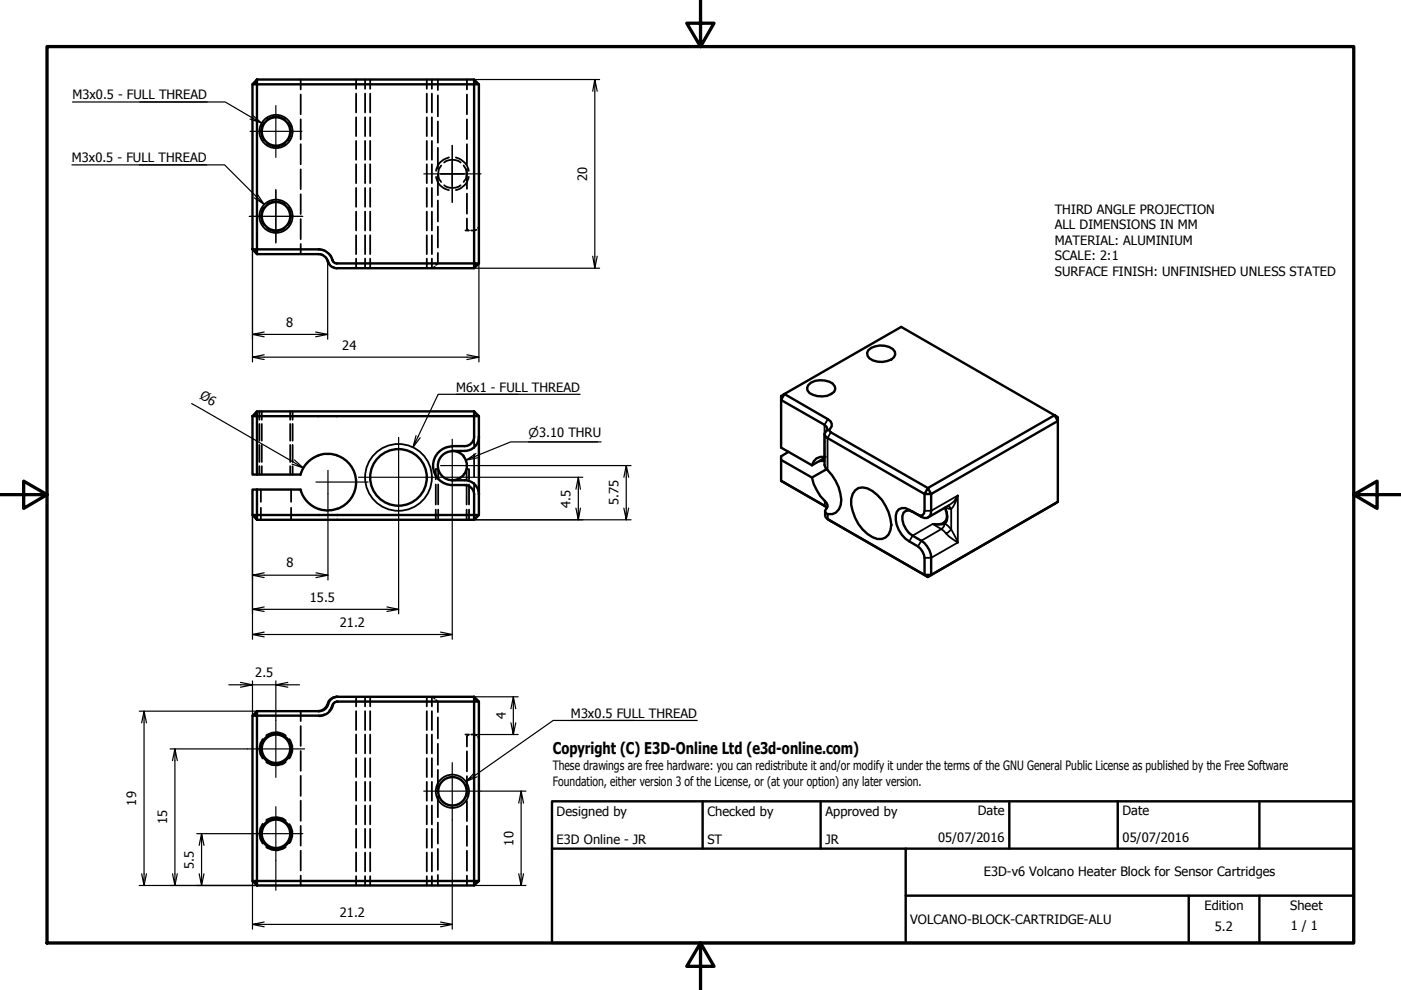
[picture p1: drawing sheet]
<svg xmlns="http://www.w3.org/2000/svg" width="297mm" height="210mm" viewBox="0 0 297 210" stroke-linecap="round" stroke-linejoin="round" font-family="sans-serif">
<!-- layer: Hidden (ISO) -->
<g fill="#000">
<circle cx="67.6" cy="52.9" r=".19"/>
<circle cx="67.6" cy="53.9" r=".19"/>
<circle cx="95.9" cy="95.6" r=".19"/>
<circle cx="71.5" cy="148.8" r=".19"/>
</g>
<!-- layer: Visible (ISO) -->
<g fill="none" stroke="#000" stroke-width=".51">
<path d="M53.5 17.9v35l1 1v-1h-1M54.5 16.9v1h-1zM54.5 16.9h46M100.5 16.9l1 1h-1zM100.5 17.9v39l1-1h-30.1a1.24 1.24 0 0 1-1.1-1.3 3 3 0 0 0-2.8-1.7M100.5 17.9h-46v35h13M101.5 17.9v38M54.5 53.9h13M67.5 53.9a2.17 2.17 0 0 1 2.1 1.9 2 2 0 0 0 1.8 1.1h29.1M184.1 74.3a4.2 4.2 0 0 1 5.2-.3l.4 .6a1.65 1.65 0 0 1-1.6 2 3.9 3.9 0 0 1-4.1-1.1l-.2-.7zM53.5 88.2v12.4h1M54.5 87.2v1h-1z"/>
<path d="M54.5 87.2h46M71.4 96.5a6.1 6.1 0 0 0-7.7 4.1M71.4 96.5a6 6 0 0 1 4.1 5.7 6 6 0 0 1-4 5.7M95.9 95.6h2.6M95.9 94.6h2.6M95.9 95.7a3.1 3.1 0 0 0-3.1 3 3.1 3.1 0 0 0 3.1 3.1M95.9 94.7a4.1 4.1 0 0 0-4.1 4 4.1 4.1 0 0 0 4.1 4.1M95.9 95.6a3.1 3.1 0 0 1 2.5 5M98.5 94.6a2 2 0 0 0 2-2v-4.4h-46v12.4M100.5 87.2l1 1h-1zM101.5 88.2v21M101.5 92.6a3 3 0 0 1-3 3"/>
<path d="M165.6 84l.7-.5-.7 1.3zM166.3 83.5l24.8-14.2 32.5 18.7 .7 1.3v-.9l-.7-.4-26.9 15.5-.7 1.2h1.4l-.7-1.2M167.2 95.8l-1.6 .9M171.4 81.6a4.3 4.3 0 0 1 5.1-.3l.5 .6 .1 .6-.3 .6a4.5 4.5 0 0 1-5.2 .2l-.4-.5-.1-.6zM174.8 96.9a2.21 2.21 0 0 0-2.7 1.8M174.8 97.1l-2.7 1.6M174.8 97.7l-1.1 .1M175.3 99.5l-3.2 1.8M175.5 92.9l-.6-.5-.1-.5 .6-.9-.1-.5-.5-.4-9.2-5.3v10.1l6.5 3.8M175.5 99.7a8.9 8.9 0 0 1 2.7 7.4 2.28 2.28 0 0 1-2.7 1.9M53.5 109.2h1v1zM54.5 110.2h46"/>
<path d="M54.5 103.8h-1v5.4M54.5 103.8v5.4h46M54.5 100.6h9.3M54.5 103.8h9.3M63.7 103.8a5.9 5.9 0 0 0 7.8 4.1M95.9 102.8h2.6M98.4 100.6a3 3 0 0 1-2.5 1.2h2.6M98.5 101.8a3 3 0 0 1 3 3M98.5 102.8a2 2 0 0 1 2 2M100.5 109.2h1l-1 1zM100.5 104.8v4.4M165.6 102l.7 .3"/>
<path d="M172.1 101.3l-6.5-3.8v4.5l9.7 5.7M172.1 101.3a10.2 10.2 0 0 0 2.8 4.9M174.9 109.3l.2 .4 .4 .4M181.3 104a2.77 2.77 0 0 1 3.7 .1 9.9 9.9 0 0 1 4 7.2 2.65 2.65 0 0 1-3 3 8.7 8.7 0 0 1-5.5-8.5l.3-1.1zM197.4 108.3v-3.6l26.9-15.4v17.1l-26.9 15.5v-3.6M224.3 106.4l-.7 .4M196 121.9h1.4l-.7 .4zM53.5 151.7v35.1M70.6 149.5a3 3 0 0 1-2.9 2.3M71.5 148.8h29v38h-46v-36l-1 .9h14.1M71.5 148.8a.98 .98 0 0 0-.9 .7M71.5 147.7a2.16 2.16 0 0 0-2.1 2 2 2 0 0 1-1.7 1.1h-13.2"/>
<path d="M100.5 147.7l1 1.1h-1zM100.5 147.7h-29.1a2.03 2.03 0 0 0-1.9 1.6 2.19 2.19 0 0 1-2 1.5M101.5 148.8v38M53.5 186.8h1v.9zM54.5 187.7h46M100.5 186.8h1l-1 .9z"/>
<circle cx="58.5" cy="27.9" r="3"/>
<circle cx="58.5" cy="45.9" r="3"/>
<circle cx="84.5" cy="101.2" r="6"/>
<circle cx="58.5" cy="158.8" r="3"/>
<circle cx="58.5" cy="158.8" r="3.2"/>
<circle cx="58.5" cy="176.8" r="3"/>
<circle cx="58.5" cy="176.8" r="3.2"/>
<circle cx="95.9" cy="167.8" r="3"/>
</g>
<!-- layer: Hidden (ISO) -->
<g fill="none" stroke="#000" stroke-width=".38">
<path d="M63.8 16.9v2.1M75.5 16.9v1.9M75.5 19.8v4M77.4 16.9v1.9M77.4 19.8v4M78.5 16.9v1.9M78.5 19.8v4M90.5 16.9v1.9M90.5 19.8v4M91.6 16.9v1.9M91.6 19.8v4M92.8 16.9v2.2"/>
<path d="M99 16.9v2.1M55.9 26a3.1 3.1 0 0 0 0 3.8M56.6 30.4a2.9 2.9 0 0 0 3.8 0M56.6 25.3a3.1 3.1 0 0 1 3.8 0M61.1 26a3.1 3.1 0 0 1 0 3.8M63.8 20v4.2M63.8 25.3v4.3M63.8 30.6v4.2M63.8 35.9v4.2M75.5 24.9v4M75.5 29.9v4M75.5 34.8v4"/>
<path d="M75.5 39.8v4.1M77.4 24.9v4M77.4 29.9v4M77.4 34.8v4M77.4 39.8v4.1M78.5 24.9v4M78.5 29.9v4M78.5 34.8v4M78.5 39.8v4.1M90.5 24.9v4M90.5 29.9v4M90.5 34.8v4"/>
<path d="M90.5 39.8v4.1M91.6 24.9v4M91.6 29.9v4M91.6 34.8v4M91.6 39.8v4.1M92.5 37.5a3.2 3.2 0 0 0 2.7 2.8M92.8 20.2v4.5M92.8 25.8v4.5M92.8 31.3v4.5M92.8 36.9v4.5M93.5 35.1a2.72 2.72 0 0 0 0 3.5M94.2 39.3a2.95 2.95 0 0 0 3.5 0"/>
<path d="M94.2 34.5a2.95 2.95 0 0 1 3.5 0M95.2 33.4l-.3 .1a3.2 3.2 0 0 0-2.4 2.7M96.6 33.4l.4 .1a3.5 3.5 0 0 1 2.4 2.7M98.3 35.1a2.72 2.72 0 0 1 0 3.5M99 20v4.2M99 25.3v4.2M99 30.6v4.2M99 35.8v4.2M99.4 37.5a3.4 3.4 0 0 1-2.8 2.8M55.9 44a3.1 3.1 0 0 0 0 3.7M56.6 48.4a3.1 3.1 0 0 0 3.8 0M56.6 43.3a3.1 3.1 0 0 1 3.8 0"/>
<path d="M61.1 44a3.1 3.1 0 0 1 0 3.7M63.8 41.2v4.2M63.8 46.5v4.2M63.8 51.7v2.2M67.5 52.9h.1M67.5 53.9h.1M67.6 52.9l1 .1 .3 .2M67.6 53.9l.9 .2M69.2 54.6l.8 1.5M69.9 53.9l.8 1.6M70.7 56.6l.8 .3M71.1 55.8l.4 .1"/>
<path d="M75.5 44.9v4M75.5 49.9v4M75.5 54.8v2.1M77.4 44.9v4M77.4 49.9v4M77.4 54.8v2.1M78.5 44.9v4M78.5 49.9v4M78.5 54.8v2.1M90.5 44.9v4M90.5 49.9v4M90.5 54.8v2.1"/>
<path d="M91.6 44.9v4M91.6 49.9v4M91.6 54.8v2.1M92.1 56.6l-.3 .3M92.8 53.6v2.3l-.3 .3M92.8 42.5v4.5M92.8 48v4.5M98.7 48.9h.6M99 46.3l.1 2.4M99 41.1v4.2M99.3 48.8l.1 .1M101 48.7l-1.1 .2"/>
<path d="M101.5 47.9l-.2 .5M55 87.2v1.8M55 89.9v3.5M55 94.3v3.7M55 98.8v1.8M55.5 87.2v1.8M55.5 89.9v3.5M55.5 94.3v3.7M55.5 98.8v1.8M61.5 87.2v1.8M61.5 89.9v3.5M61.5 94.3v3.7"/>
<path d="M61.5 98.8v1.8M62 87.2v1.8M62 89.9v3.5M62 94.3v3.7M62 98.8v1.8M92.5 99.5h-.1v2.1M92.7 99.5h.2v2.1M99.1 99.5h-.2v2.1M99.3 99.5h.1v2.1M100.5 92.6v2.4M100.5 96.3v4.8M55.3 103.8v2.6"/>
<path d="M55.3 107.7v2.5M61.7 103.8v2.6M61.7 107.7v2.5M92.4 102.7v4.3M92.4 108v2.2M92.9 102.7v4.3M92.9 108v2.2M98.9 102.7v4.3M98.9 108v2.2M99.4 102.7v4.3M99.4 108v2.2M100.5 102.4v2.4"/>
<path d="M55.7 156.7a3.4 3.4 0 0 0 0 4.1M56.5 155.9a3.5 3.5 0 0 1 4.1 0M61.3 156.7a3.4 3.4 0 0 1 0 4.1M63.8 150.8v2.1M63.8 154v4.2M63.8 159.2v4.2M68.8 151.4l-.3 .2-1 .1M70.6 149.1l-.8 1.6M71.4 148.8l-.5 .1M75.5 147.7v2.1M75.5 150.8v4M75.5 155.7v4"/>
<path d="M77.4 147.7v2.1M77.4 150.8v4M77.4 155.7v4M78.5 147.7v2.1M78.5 150.8v4M78.5 155.7v4M90.5 147.7v2.1M90.5 150.8v4M90.5 155.7v4M91.6 147.7v2.1M91.6 150.8v4M91.6 155.7v4"/>
<path d="M91.8 147.7l.3 .4M92.5 148.4l.3 .4v2.2M92.8 152.1v4.5M92.8 157.7v4.5M98.7 155.7h.6M99 159.3v4.2M99.1 156l-.1 2.3M99.4 155.7l-.1 .2M99.9 155.7l1.1 .2M101.3 156.2l.2 .6M55.7 174.7a3.5 3.5 0 0 0 0 4.2M56.5 161.6a3.2 3.2 0 0 0 4.1 0"/>
<path d="M56.5 173.9a3.4 3.4 0 0 1 4.1 .1M56.5 179.6a3.5 3.5 0 0 0 4.1 0M61.3 174.7a3.4 3.4 0 0 1 0 4.1M63.8 164.5v4.3M63.8 169.8v4.2M63.8 175.1v4.2M75.5 160.8v4M75.5 165.8v4M75.5 170.8v4M75.5 175.7v4M77.4 160.8v4M77.4 165.8v4"/>
<path d="M77.4 170.8v4M77.4 175.7v4M78.5 160.8v4M78.5 165.8v4M78.5 170.8v4M78.5 175.7v4M90.5 160.8v4M90.5 165.8v4M90.5 170.8v4M90.5 175.7v4M91.6 160.8v4M91.6 165.8v4"/>
<path d="M91.6 170.8v4M91.6 175.7v4M92.8 163.2v4.5M92.8 168.8v4.5M92.8 174.4v4.5M92.8 180v4.4M99 164.6v4.2M99 169.8v4.3M99 175.1v4.3M63.8 180.4v4.2M63.8 185.6v2.1M75.5 180.8v4"/>
<path d="M75.5 185.8v1.9M77.4 180.8v4M77.4 185.8v1.9M78.5 180.8v4M78.5 185.8v1.9M90.5 180.8v4M90.5 185.8v1.9M91.6 180.8v4M91.6 185.8v1.9M92.8 185.5v2.2M99 180.4v4.2M99 185.6v2.1"/>
</g>
<!-- layer: Visible Narrow (ISO) -->
<g fill="none" stroke="#000" stroke-width=".38">
<path d="M175.5 88.9l-.7 1.2v6.8M176 91l-.9 .5M176.1 91.7l-.6 1.2v6.8M174.9 106.2v1.1M175.5 109v1.1l.7 .4M192.8 114.8l.7-1.2 4.2-2.5 1.9 1.1-4.3 2.5-.7 1.2M192.8 108.1l.7 .4M194.6 109.1l.7 .5M196 108.3h1.4l5.7-3.2v9.9M200.3 110.7v.4a4.3 4.3 0 0 1-2.6 0 4 4 0 0 0 2.5-.4M200.3 111.1l.1-.1 .6 .5 .7 .7-1.1 .9-1-.9 .6-.7zM200.6 113.1l.6 .7 1.9 1.2"/>
<path d="M201 107.3l.4 .2 .3 .4-1.3-.3a3.1 3.1 0 0 1 0 3.4v-.4M201.2 107.2a4.2 4.2 0 0 0 1.9-2.1 6.9 6.9 0 0 1-1.4 2.8v4.3M201.7 112.2l1.4 2.8M203.1 115l-5.7 3.3h-1.4"/>
<circle cx="58.5" cy="27.9" r="3.5"/>
<circle cx="58.5" cy="45.9" r="3.5"/>
<circle cx="84.5" cy="101.2" r="7.1"/>
<circle cx="95.9" cy="167.8" r="3.5"/>
</g>
<path d="M165.6 96.7v.8M166.3 83.5l9.2 5.4a1.31 1.31 0 0 1 .3 2.3l.3 .5 20.6 11.8M174.8 92v6.6l.2 .6 .5 .5M175.5 92.9l20.5 11.8v3.6l-.1 .6-.3 .4h-.5l-.5-.2-1.8-1a1.71 1.71 0 0 0-1.8-.3 1.71 1.71 0 0 0-1.1 1.5 6 6 0 0 0 2.9 5.5 4.4 4.4 0 0 1 3.2 3.5v3.6l-20.5-11.8 21.2 12.2 26.9-15.5M166.3 102.3l8.7 5.1M174.9 106.2a1.22 1.22 0 0 1 0 2l.2 .7 .4 .1M174.9 108.4v.9M197.4 108.3a1.3 1.3 0 0 1-.6 1.4 1.3 1.3 0 0 1-1.5-.1l-1.8-1.1-.8-.3-.6 .1a2.17 2.17 0 0 0-.5 2.9 6 6 0 0 0 3.7 3.5 4.6 4.6 0 0 1 2.1 3.6M200.3 107.7a2.49 2.49 0 0 1 0 3h-.1M201.2 107.2l-4.4 2.5" fill="none" stroke="#000" stroke-width=".51"/>
<circle cx="174.8" cy="96.9" r=".25" fill="#000"/>
<!-- layer: Border (ISO) -->
<path d="M148.5 -.1v10l-2.9-5h5.8l-2.9 5M10 9.9h277v190h-277zM0 104.9h10l-5-2.9v5.8l5-2.9M287 104.9l5 2.9v-5.8l-5 2.9h10M148.5 199.9l2.9 5h-5.8l2.9-5v10" fill="none" stroke="#000" stroke-width=".7"/>
<!-- layer: Title (ISO) -->
<path d="M117 169.9h170v30h-170zM117 179.9h170M149 169.9v10M174 169.9v10M192 179.9v20M214 169.9v10M237 169.9v10M267 169.9v10M192 189.9h95M252 189.9v10M267 189.9v10" fill="none" stroke="#000" stroke-width=".51"/>
<!-- layer: Center Mark (ISO) -->
<g fill="none" stroke="#000" stroke-width=".25">
<path d="M53 27.8h11M58.5 22.4v11M89.9 36.9h12.1M93.4 36.9h5M95.9 34.4v8.5v-12.1v8.5M52.8 45.9h11.4M53 45.9h11M58.5 40.4v10.9M58.5 40.2v11.3M69.5 99.7v5M84.5 92.7v17M93.4 98.7h5"/>
<path d="M95.9 93.1v8.1M67 102.2h11M76 101.2h17M52.5 158.8h12.1M58.5 152.8v12M52.8 176.8h11.4M58.5 171v11.5M89.9 167.7h12.1M95.9 161.7v12.1"/>
</g>
<!-- layer: Symbol (ISO) -->
<g fill="none" stroke="#000" stroke-width=".25">
<path d="M15.2 35h28.6M15.4 21.6h28.5M29.5 35h18.1l8.4 8.3-2.1-1.4M29.7 21.6h18.1l7.6 4.5-2.4-.9M53.5 24.4l1.9 1.7M54.6 41.2l1.4 2.1M89.1 92.8l-1.5 2M96.7 83.6h26.3M98.2 96.7l.6 1 .2 .9M101.3 97.1l-2.5 .5M109.9 83.6h-17l-5.3 11.2 .6-2.4M112.1 93.7h15.3"/>
<path d="M126.7 93.7h-18.4l-9.5 3.9 2.1-1.4M121 152.8h26.8M134.4 152.8h-17.1l-18.5 12.9 1.8-1.8M101.2 164.7l-2.4 1"/>
</g>
<!-- layer: Dimension (ISO) -->
<g fill="none" stroke="#000" stroke-width=".25">
<path d="M100.5 16.9h26.6M126.1 16.9l-.4 2.4M126.6 19.3l-.5-2.4v40l-.4-2.6M53.5 52.9v23.8M69.5 55.3v16.6M100.5 56.9h26.6M101.5 55.9v20.8M126.6 54.3l-.5 2.6M53.5 75.7l2.5 .5M53.5 70.9l2.5 .5M56 75.2l-2.5 .5h48l-2.5 .5M56 70.4l-2.5 .5h16l-2.6 .5"/>
<path d="M66.9 70.4l2.6 .5M99 75.2l2.5 .5M40.6 85.6l23.7 13.6-2.4-.8M62.4 97.5l1.9 1.7M98.4 98.7h35.4M132.8 98.7l-.5 2.5M53.5 109.2v26.3M69.5 104.7v18.3M84.5 109.7v20.4M93 101.2h30.6M95.9 101.2v34.3M100.5 110.2h33.3"/>
<path d="M122.6 101.2l-.5 2.5M123.1 103.7l-.5-2.5v9l-.5-2.5M123.1 107.7l-.5 2.5M133.3 101.2l-.5-2.5v11.5l-.5-2.5M133.3 107.7l-.5 2.5M53.5 129.2l2.5 .4M53.5 122l2.5 .5M53.5 134.5l2.5 .5M56 128.7l-2.5 .5h31l-2.5 .4M56 121.4l-2.5 .6h16l-2.5 .5M56 134l-2.5 .5h42.4l-2.5 .5M67 121.4l2.5 .6"/>
<path d="M82 128.7l2.5 .5M93.4 134l2.5 .5M29.5 150.8h25M30.5 150.8l-.5 2.5M31.1 153.3l-.6-2.5v36.9l-.5-2.4M36.1 158.8h16.4M37.1 158.8l-.5 2.5M48.5 145.2h5l-2.5 .5M51 144.7l2.5 .5h5l2.5 .5M53.5 144.4v7.3M58.5 144.4v8.4M61 144.7l-2.5 .5h5"/>
<path d="M100.5 155.7h9.4M100.5 147.7h9.4M108.8 147.7l-.5 2.6M109.3 150.3l-.5-2.6v8l-.5-2.4M109.3 153.3l-.5 2.4M37.6 161.3l-.5-2.5v28.9l-.5-2.4M41.7 176.8h11.1M42.7 176.8l-.5 2.4M43.2 179.2l-.5-2.4v10.9l-.5-2.4M95.9 173.8v23.2M102 167.7h9.5M110.5 167.7l-.5 2.6"/>
<path d="M111 170.3l-.5-2.6v20l-.5-2.4M29.5 187.7h29M31.1 185.3l-.6 2.4M37.6 185.3l-.5 2.4M43.2 185.3l-.5 2.4M53.5 186.8v10.2M53.5 196l2.5 .5M56 195.5l-2.5 .5h42.4l-2.5 .5M58.5 182.5v6.3M93.4 195.5l2.5 .5M100.5 187.7h11M111 185.3l-.5 2.4"/>
</g>
<text font-size="3.4" x="117.2" y="159.8">Copyright (C) E3D-Online Ltd (e3d-online.com)</text>
<g font-size="2.7">
<text x="15.4" y="21.1">M3x0.5 - FULL THREAD</text>
<text x="15.2" y="34.5">M3x0.5 - FULL THREAD</text>
<text x="124.5" y="38.4" transform="rotate(-90 124.5 38.4)">20</text>
<text x="223.6" y="45.3">THIRD ANGLE PROJECTION</text>
<text x="223.6" y="48.6">ALL DIMENSIONS IN MM</text>
<text x="223.6" y="51.9">MATERIAL: ALUMINIUM</text>
<text x="223.6" y="55.2">SCALE: 2:1</text>
<text x="223.6" y="58.5">SURFACE FINISH: UNFINISHED UNLESS STATED</text>
<text x="60.7" y="69.3">8</text>
<text x="72.6" y="74.1">24</text>
<text x="96.7" y="83">M6x1 - FULL THREAD</text>
<text x="42.2" y="84.4" transform="rotate(30 42.2 84.4)">Ø6</text>
<text x="121" y="107.6" transform="rotate(-90 121 107.6)">4.5</text>
<text x="131.1" y="107.2" transform="rotate(-90 131.1 107.2)">5.75</text>
<text x="60.8" y="120.3">8</text>
<text x="65.7" y="127.5">15.5</text>
<text x="72.1" y="132.9">21.2</text>
<text x="54.1" y="143.5">2.5</text>
<text x="107.3" y="152.5" transform="rotate(-90 107.3 152.5)">4</text>
<text x="121" y="152.2">M3x0.5 FULL THREAD</text>
<text x="117.2" y="163.3">These drawings are free hardware: you can redistribute it and/or modify it under the terms of the GNU General Public License as published by the Free Software</text>
<text x="117.2" y="166.6">Foundation, either version 3 of the License, or (at your option) any later version.</text>
<text x="28.9" y="170.8" transform="rotate(-90 28.9 170.8)">19</text>
<text x="118" y="173">Designed by</text>
<text x="150" y="173">Checked by</text>
<text x="175" y="173">Approved by</text>
<text x="207.3" y="172.9">Date</text>
<text x="238" y="172.9">Date</text>
<text x="35.4" y="174.8" transform="rotate(-90 35.4 174.8)">15</text>
<text x="108.8" y="179.3" transform="rotate(-90 108.8 179.3)">10</text>
<text x="118" y="178.9">E3D Online - JR</text>
<text x="150" y="178.9">ST</text>
<text x="175" y="178.9">JR</text>
<text x="198.9" y="178.5">05/07/2016</text>
<text x="238" y="178.5">05/07/2016</text>
<text x="41.1" y="184.2" transform="rotate(-90 41.1 184.2)">5.5</text>
<text x="208.6" y="185.6">E3D-v6 Volcano Heater Block for Sensor Cartridges</text>
<text x="72.1" y="194.4">21.2</text>
<text x="193" y="195.9">VOLCANO-BLOCK-CARTRIDGE-ALU</text>
<text x="255.4" y="193">Edition</text>
<text x="257.6" y="197.4">5.2</text>
<text x="273.6" y="193">Sheet</text>
<text x="273.7" y="197.2">1 / 1</text>
</g>
<text font-size="2.6" x="112.1" y="92.7">⌀3.10 THRU</text>
</svg>
